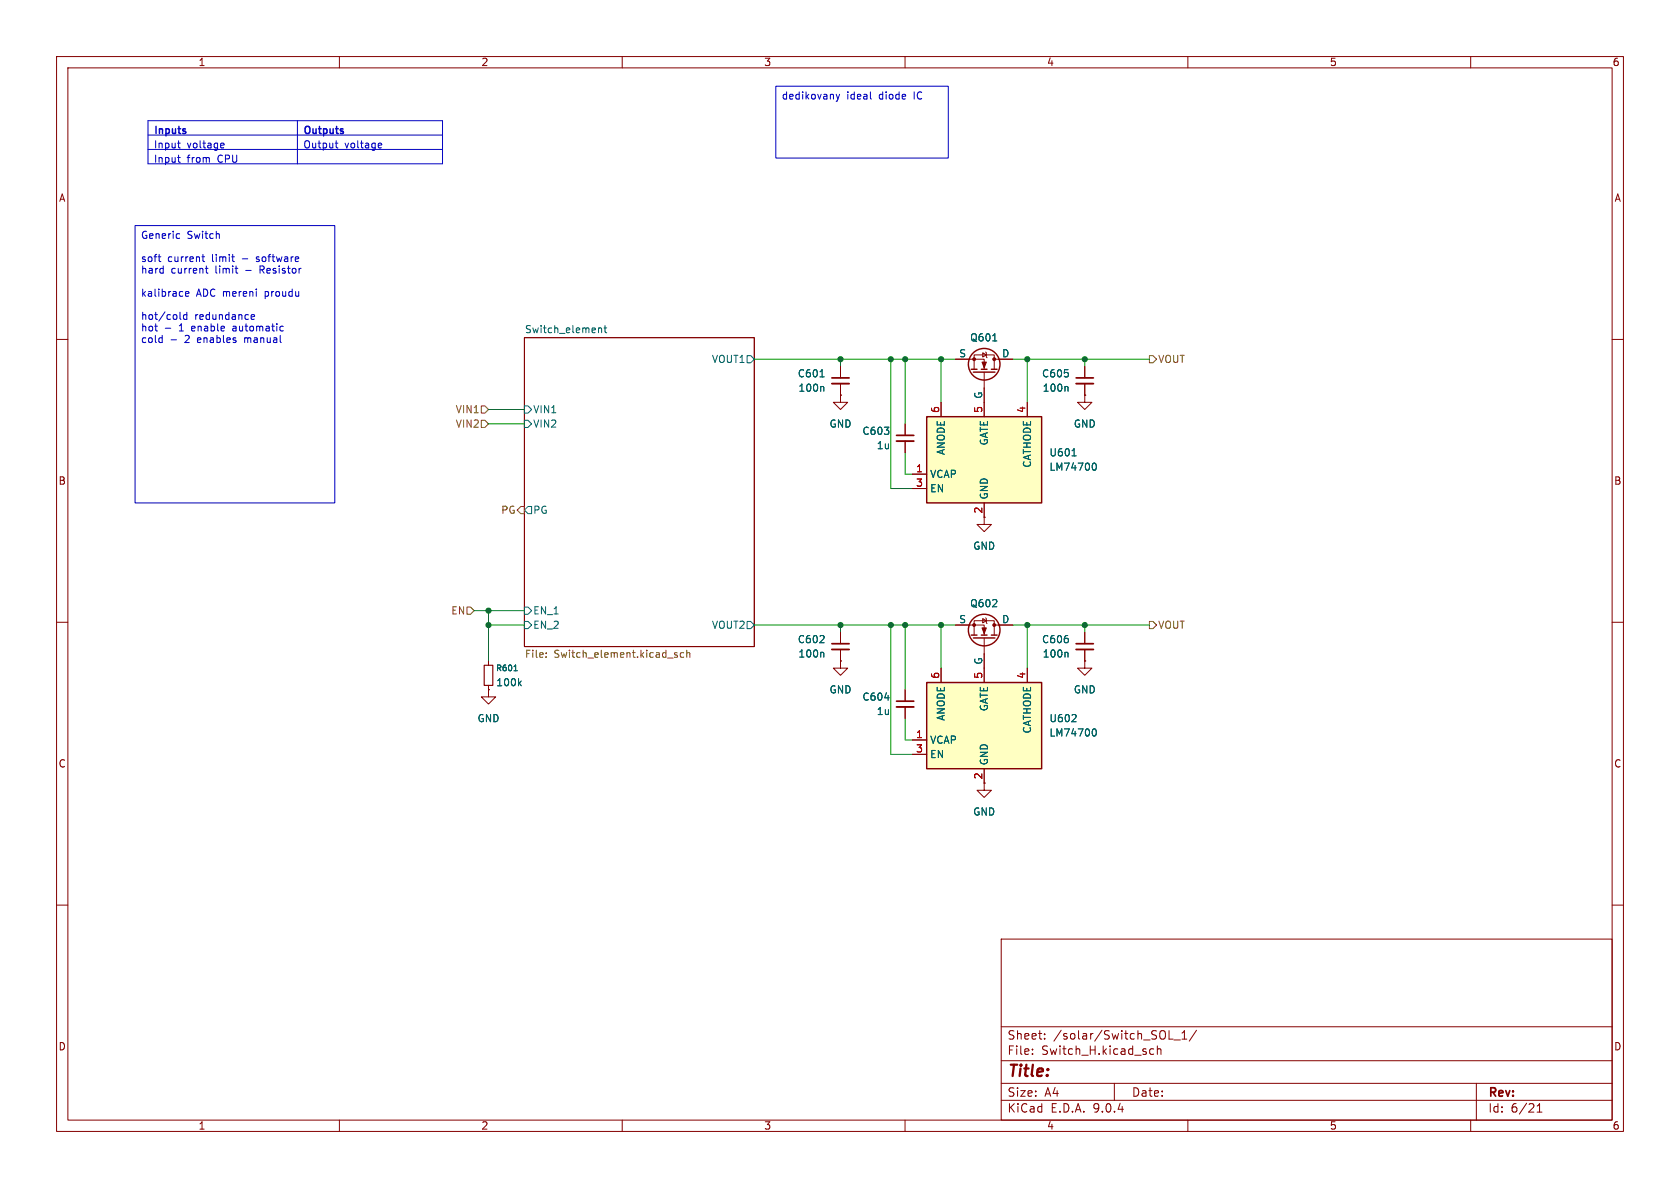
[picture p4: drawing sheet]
<svg xmlns="http://www.w3.org/2000/svg" width="297mm" height="210mm" viewBox="0 0 297 210" stroke-linecap="round" stroke-linejoin="round" font-family="sans-serif">
<g fill="none" stroke="#840000" stroke-width=".18">
<path d="M10 10h277v190h-277zM12 12h273v186h-273zM60 10v2M110 10v2M160 10v2M210 10v2M260 10v2M92.7 59.7h40.6v54.6h-40.6zM10 60h2M148.6 69.9v1.2h1.3l-1.3 1.3-1.3-1.3h1.3M148.6 69.9h.1M148.6 64.8v2"/>
<path d="M148.6 67.8v2.1M160 74.9v2.1M160 78v2M168.9 63.5h5.1v1.8M172.2 65.3v-2.6h3.6v2.6M173.7 62.4l.7 .3-.7 .4zM174 65.8v5.3M174.2 62.2l.2 .2v.7l.1 .1M175.8 63.5h3.3M191.8 69.9v1.2h1.2l-1.2 1.3-1.3-1.3h1.3M191.8 69.9h.1M191.8 64.8v2"/>
<path d="M191.8 67.8v2.1M285 60h2M10 110h2M86.4 116.8v.8M285 110h2M86.4 121.9v1.3h1.2l-1.2 1.3-1.3-1.3h1.3M86.4 121.9h.1M86.4 121.2v.7M160 121.9v2.1M160 125v2M10 160h2M177 166h108v32h-108z"/>
<path d="M285 160h2M60 198v2M110 198v2M160 198v2M177 194.5h108M177 191.5h108M177 187.5h108M177 181.5h108M182.5 186.3v.1M182.5 185.5v.1M184.7 183.6v.1M184.7 182.8v.1"/>
<path d="M197 191.5v3M203.3 186.3l.2 .1 .5-.1M204 185.5l-.5-.1-.2 .1M204.6 185.5l.2-.1 .4 .1v.9M204.6 184.9v1.5M206.7 183.7h.7M207.5 183.8h1.2M209 183.7h.8M209 182.6l.4-.4v1.5M210 198v2M211.5 182.1l-1.3 2M260 198v2"/>
<path d="M261 191.5v6.5M271.7 196.6h.9M271.7 195.5l.5-.4v1.5"/>
</g>
<g fill="none" stroke="#006464" stroke-width=".18">
<path d="M105.8 58v.8M105.8 58.1l.2-.1h.3l.1 .8M106.8 58h.5M107 57.5v1.1l.3 .2M92.7 71.8h.6l.7 .6-.7 .6h-.6zM92.7 74.3h.6l.7 .6-.7 .7h-.6zM132.1 62.9h.6l.6 .6-.6 .6h-.6zM145 66.6h.7M145.5 68.3l.1 .2v.7M175.5 60.3h.7M188.6 68.3l.2 .2v.7M93.3 89.5h.7v1.3h-.7l-.6-.6z"/>
<path d="M90.9 118.6h.5M92.7 107.3h.6l.7 .7-.7 .6h-.6zM92.7 109.9h.6l.7 .6-.7 .6h-.6zM132.1 109.9h.6l.6 .6-.6 .6h-.6zM91.8 120.7l.4 .5M92.2 120.4l-.5 .5M156.4 123.4h.8"/>
</g>
<path d="M96.6 116.1v.1M96.6 115.4v.1M119.2 115.6l.6 .4-.2 .2-.4-.1M119.7 115.4h-.3l-.2 .1M120.9 115.4h-.4l-.2 .2 .1 .5h.5M121.4 115.5l.2-.1h.3l.1 .8M121.4 114.9v1.3" fill="none" stroke="#725600" stroke-width=".18"/>
<path d="M147.1 66.8h3M158.5 77h3M190.2 66.8h3.1M158.5 124h3" fill="none" stroke="#840000" stroke-width=".3"/>
<path d="M147.1 67.8h3M158.5 78h3M190.2 67.8h3.1M158.5 125h3" fill="none" stroke="#840000" stroke-width=".33"/>
<path d="M85.6 117.6h1.5v3.6h-1.5z" fill="none" stroke="#840000" stroke-width=".2"/>
<g fill="none" stroke="#840000" stroke-width=".25">
<path d="M171.7 65.3h1M172.1 65.8h3.8M173.5 65.3h1M175.3 65.3h1"/>
<circle cx="174" cy="64.4" r="2.79"/>
</g>
<g fill="#840000" stroke="#840000" stroke-width=".18">
<path d="M173.6 64h.8l-.4 1z"/>
<circle cx="175.8" cy="63.5" r=".25"/>
<circle cx="172.2" cy="63.5" r=".25"/>
</g>
<path d="M163.8 73.7h20.3v15.2h-20.3z" fill="#ffffc2"/>
<g fill="none" stroke="#840000" stroke-width=".25">
<path d="M163.8 73.7h20.3v15.2h-20.3zM171.7 112.3h1M172.1 112.8h3.8M173.5 112.3h1M175.3 112.3h1"/>
<circle cx="174" cy="111.4" r="2.79"/>
</g>
<g fill="none" stroke="#840000" stroke-width=".18">
<path d="M166.4 71.1v2.6M174 71.1v2.6M181.6 71.1v2.6M161.3 83.8h2.5M161.3 86.4h2.5M174 88.9v3.8h1.3l-1.3 1.3-1.3-1.3h1.3M148.6 111.8v2M148.6 114.8v2M168.9 110.5h5.1v1.8M172.2 112.3v-2.6h3.6v2.6M173.7 109.3l.7 .4-.7 .4zM174 112.8v5.3"/>
<path d="M174.2 109.2l.2 .1v.8l.1 .1M175.8 110.5h3.3M191.8 116.8v1.3h1.2l-1.2 1.3-1.3-1.3h1.3M191.8 116.8h.1M191.8 111.8v2M191.8 114.8v2M174 138.4v1.3h1.3l-1.3 1.3-1.3-1.3h1.3"/>
</g>
<path d="M189.5 80.6h.7M193.3 81.9h.1a.68 .68 0 0 1 .4 .6 .68 .68 0 0 1-.4 .6h-.1M145.5 115.3l.1 .2v.7M188.6 115.3l.2 .2v.7" fill="none" stroke="#006464" stroke-width=".18"/>
<path d="M147.1 113.8h3M190.2 113.8h3.1" fill="none" stroke="#840000" stroke-width=".3"/>
<path d="M147.1 114.8h3M190.2 114.8h3.1" fill="none" stroke="#840000" stroke-width=".33"/>
<g fill="#840000" stroke="#840000" stroke-width=".18">
<path d="M173.6 111h.8l-.4 1z"/>
<circle cx="175.8" cy="110.5" r=".25"/>
<circle cx="172.2" cy="110.5" r=".25"/>
</g>
<path d="M163.8 120.7h20.3v15.2h-20.3z" fill="#ffffc2"/>
<path d="M163.8 120.7h20.3v15.2h-20.3z" fill="none" stroke="#840000" stroke-width=".25"/>
<g fill="none" stroke="#840000" stroke-width=".18">
<path d="M148.6 69.9h.1M148.6 64.8v2M148.6 67.8v2.1M160 74.9v2.1M160 78v2M166.4 71.1v2.6M168.9 63.5h2.5M174 68.6v5.1M176.5 63.5h2.6M181.6 71.1v2.6M191.8 69.9h.1M191.8 64.8v2"/>
<path d="M191.8 67.8v2.1M161.3 83.8h2.5M161.3 86.4h2.5M174 88.9v2.5M86.4 116.8v.8M148.6 116.8v1.3h1.3l-1.3 1.3-1.3-1.3h1.3M148.6 116.8h.1M148.6 111.8v2M148.6 114.8v2M166.4 118.1v2.6M168.9 110.5h2.5M174 115.6v5.1"/>
<path d="M176.5 110.5h2.6M181.6 118.1v2.6M191.8 116.8h.1M191.8 111.8v2M191.8 114.8v2M86.4 121.9h.1M86.4 121.2v.7M160 121.9v2.1M160 125v2M161.3 130.8h2.5M161.3 133.4h2.5M174 135.9v2.5"/>
</g>
<g fill="none" stroke="#006464" stroke-width=".18">
<path d="M145 66.6h.7M145.5 68.3l.1 .2v.7M175.5 60.3h.7M188.6 68.3l.2 .2v.7M189.5 80.6h.7M193.3 81.9h.1a.68 .68 0 0 1 .4 .6 .68 .68 0 0 1-.4 .6h-.1M90.9 118.6h.5M145.5 115.3l.1 .2v.7M188.6 115.3l.2 .2v.7M91.8 120.7l.4 .5M92.2 120.4l-.5 .5M156.4 123.4h.8"/>
<path d="M189.5 127.6h.7M190.2 126.4v.5M193.3 128.9l.1-.1a.68 .68 0 0 1 .4 .7 .68 .68 0 0 1-.4 .6h-.1"/>
</g>
<path d="M85.1 74.3h.6l.7 .6-.7 .7h-.6zM85.1 71.8h.6l.7 .6-.7 .6h-.6zM203.2 62.9h.6l.7 .6-.7 .6h-.6zM92.1 89.5h.6v1.3h-.6l-.7-.6zM82.5 107.3h.7l.6 .7-.6 .6h-.7zM203.2 109.9h.6l.7 .6-.7 .6h-.6z" fill="none" stroke="#725600" stroke-width=".18"/>
<path d="M27.6 22.3v1.3M31.6 22.3v1.1M54 22.5l.2-.2 .5 .2M56.5 22.3v1.1M59.5 22.3v1.1" fill="none" stroke="#0000c2" stroke-width=".25"/>
<g fill="none" stroke="#0000c2" stroke-width=".18">
<path d="M137.2 15.2h30.4v12.7h-30.4zM147.8 16.7l.3 .8M148.1 17.5l-.3 .4M148.4 16.7l-.3 .8M153.9 17.3l.2 .2M23.9 39.9h35.3v49h-35.3zM26.2 23.9h52M26.2 26.4h52M26.2 21.3h52v7.7h-52zM31.4 25.3h.5M31.4 27.8h.5M31.6 26.1l.3 .1"/>
<path d="M31.6 28.6l.3 .1M39.2 25.3l.4 .1v.2l-.6 .1M39.6 26.1l-.4 .1M52.6 21.3v7.7M59.3 25.3h.4M59.4 24.9v1.1l.3 .2M67.1 25.3l.3 .1 .1 .2-.6 .1M67.4 26.1l-.3 .1M28 45.4h.4M28.2 46.2h.2M28.6 59.7l.1 .1M28.7 59.3v1.3"/>
<path d="M29.2 58h1M31.4 41.3l.4 .1M31.8 42.1l-.4 .1M31.8 55.2v1.1l.2 .2M32.8 52l.6-.2-.1-.2-.3-.1-.2 .2 .1 .6h.4M33 55.2v1.3M33 55.7l-.3-.1-.3 .3 .1 .5h.5M35.7 45.4h.5M35.9 45v1.1l.3 .1M36.3 47.4h.5M36.5 47v1.1l.3 .2M41 45.4h.4"/>
<path d="M41.2 46.2h.2M41.6 47.4h.4M41.8 48.2l.2 .1M43.4 47.8h1M44.4 56l.6-.1-.1-.2-.3-.1-.2 .2 .1 .6h.4M49.7 57.7h.4M50.1 58.4l-.4 .1M28.7 60.5l-.1 .1M30.3 60.1h.9"/>
</g>
<g fill="none" stroke="#009600" stroke-width=".18">
<path d="M86.4 74.9h6.3M86.4 72.4h6.3M133.3 63.5h35.6M148.6 63.5v1.3M157.5 63.5v22.9h3.8M160 63.5v11.4M166.4 63.5v7.6M179.1 63.5h24.1M181.6 63.5v7.6M191.8 63.5v1.3M160 80v3.8h1.3M83.8 108h8.9"/>
<path d="M86.4 110.5h6.3M86.4 108v8.8M133.3 110.5h35.6M148.6 110.5v1.3M157.5 110.5v22.9h3.8M160 110.5v11.4M166.4 110.5v7.6M179.1 110.5h24.1M181.6 110.5v7.6M191.8 110.5v1.3M160 127v3.8h1.3"/>
</g>
<g fill="#009600" stroke="#009600" stroke-width=".18">
<circle cx="86.4" cy="108" r=".46"/>
<circle cx="160" cy="63.5" r=".46"/>
<circle cx="166.4" cy="63.5" r=".46"/>
<circle cx="86.4" cy="110.5" r=".46"/>
<circle cx="181.6" cy="110.5" r=".46"/>
<circle cx="181.6" cy="63.5" r=".46"/>
<circle cx="191.8" cy="110.5" r=".46"/>
<circle cx="191.8" cy="63.5" r=".46"/>
<circle cx="157.5" cy="110.5" r=".46"/>
<circle cx="148.6" cy="110.5" r=".46"/>
<circle cx="148.6" cy="63.5" r=".46"/>
<circle cx="157.5" cy="63.5" r=".46"/>
<circle cx="160" cy="110.5" r=".46"/>
<circle cx="166.4" cy="110.5" r=".46"/>
</g>
<text font-size="2.8" fill="#840000" x="178" y="190.9">Title:</text>
<g font-size="2.1" fill="#840000">
<text x="178" y="184">Sheet:</text>
<text x="186.2" y="184">/solar/Switch_SOL_1/</text>
<text x="178" y="186.7">File:</text>
<text x="184.1" y="186.7">Switch_H.kicad_sch</text>
<text x="178" y="196.9">KiCad</text>
<text x="178" y="194.1">Size:</text>
<text x="184.7" y="194.1">A4</text>
<text x="185.7" y="196.9">E.D.A.</text>
<text x="193.3" y="196.9">9.0.4</text>
<text x="200" y="194.1">Date:</text>
<text x="263" y="194.3">Rev:</text>
<text x="263" y="196.9">Id:</text>
<text x="267.1" y="196.9">6/21</text>
</g>
<g font-size="1.8" fill="#840000">
<text x="35" y="11.9">1</text>
<text x="85" y="11.9">2</text>
<text x="135" y="11.9">3</text>
<text x="185" y="11.9">4</text>
<text x="235" y="11.9">5</text>
<text x="285" y="11.9">6</text>
<text x="10.3" y="35.9">A</text>
<text x="285.3" y="35.9">A</text>
<text x="10.3" y="85.9">B</text>
<text x="285.3" y="85.9">B</text>
<text x="173.7" y="90.9" transform="rotate(-90 173.7 90.9)">2</text>
<text x="10.3" y="135.9">C</text>
<text x="285.3" y="135.9">C</text>
<text x="10.3" y="185.9">D</text>
<text x="285.3" y="185.9">D</text>
<text x="35" y="199.9">1</text>
<text x="85" y="199.9">2</text>
<text x="135" y="199.9">3</text>
<text x="185" y="199.9">4</text>
<text x="235" y="199.9">5</text>
<text x="285" y="199.9">6</text>
</g>
<g font-size="1.8" fill="#0000c2">
<text x="138.1" y="17.9">dedikovany</text>
<text x="149.7" y="17.9">ideal</text>
<text x="155.5" y="17.9">diode</text>
<text x="161.8" y="17.9">IC</text>
<text x="27.1" y="24.3">Inputs</text>
<text x="27.1" y="26.6">Input</text>
<text x="27.1" y="29.1">Input</text>
<text x="33.1" y="26.6">voltage</text>
<text x="33.1" y="29.1">from</text>
<text x="38.6" y="29.1">CPU</text>
<text x="53.5" y="24.3">Outputs</text>
<text x="53.5" y="26.6">Output</text>
<text x="60.9" y="26.6">voltage</text>
<text x="24.8" y="42.6">Generic</text>
<text x="24.8" y="46.6">soft</text>
<text x="29.6" y="46.6">current</text>
<text x="33.1" y="42.6">Switch</text>
<text x="37.6" y="46.6">limit</text>
<text x="43" y="46.6">-</text>
<text x="45.8" y="46.6">software</text>
<text x="24.8" y="48.7">hard</text>
<text x="24.8" y="52.8">kalibrace</text>
<text x="30.2" y="48.7">current</text>
<text x="34.7" y="52.8">ADC mereni</text>
<text x="38.2" y="48.7">limit</text>
<text x="46.4" y="48.7">Resistor</text>
<text x="47.1" y="52.8">proudu</text>
<text x="24.8" y="56.9">hot/cold</text>
<text x="24.8" y="58.9">hot</text>
<text x="31.8" y="58.9">1</text>
<text x="34.1" y="58.9">enable</text>
<text x="34.4" y="56.9">redundance</text>
<text x="41.6" y="58.9">automatic</text>
<text x="24.8" y="61">cold</text>
<text x="32.8" y="61">2</text>
<text x="35.2" y="61">enables</text>
<text x="43.7" y="61">manual</text>
</g>
<g font-size="1.8" fill="#006464">
<text x="92.7" y="59">Switch_element</text>
<text x="125.8" y="64.4">VOUT1</text>
<text x="169.5" y="63.2">S</text>
<text x="171.4" y="60.6">Q601</text>
<text x="177.1" y="63.2">D</text>
<text x="140.9" y="66.9">C601</text>
<text x="141.1" y="69.4">100n</text>
<text x="173.7" y="70.6" transform="rotate(-90 173.7 70.6)">G</text>
<text x="184.1" y="66.9">C605</text>
<text x="184.2" y="69.4">100n</text>
<text x="94.2" y="73.3">VIN1</text>
<text x="94.2" y="75.8">VIN2</text>
<text x="146.6" y="75.8">GND</text>
<text x="152.4" y="77.1">C603</text>
<text x="189.7" y="75.8">GND</text>
<text x="154.9" y="79.6">1u</text>
<text x="167.2" y="80.5" transform="rotate(-90 167.2 80.5)">ANODE</text>
<text x="174.9" y="78.8" transform="rotate(-90 174.9 78.8)">GATE</text>
<text x="182.5" y="82.8" transform="rotate(-90 182.5 82.8)">CATHODE</text>
<text x="185.4" y="80.9">U601</text>
<text x="185.4" y="83.4">LM74700</text>
<text x="164.3" y="84.7">VCAP</text>
<text x="164.3" y="87.2">EN</text>
<text x="174.9" y="88.4" transform="rotate(-90 174.9 88.4)">GND</text>
<text x="94.2" y="91">PG</text>
<text x="172" y="97.4">GND</text>
<text x="171.4" y="107.5">Q602</text>
<text x="94.2" y="108.8">EN_1</text>
<text x="94.2" y="111.4">EN_2</text>
<text x="125.8" y="111.4">VOUT2</text>
<text x="140.9" y="113.9">C602</text>
<text x="169.5" y="110.2">S</text>
<text x="177.1" y="110.2">D</text>
<text x="184.1" y="113.9">C606</text>
<text x="141.1" y="116.4">100n</text>
<text x="173.7" y="117.6" transform="rotate(-90 173.7 117.6)">G</text>
<text x="184.2" y="116.4">100n</text>
<text x="87.6" y="121.5">100k</text>
<text x="146.6" y="122.8">GND</text>
<text x="152.4" y="124.1">C604</text>
<text x="174.9" y="125.8" transform="rotate(-90 174.9 125.8)">GATE</text>
<text x="189.7" y="122.8">GND</text>
<text x="84.3" y="127.9">GND</text>
<text x="154.9" y="126.6">1u</text>
<text x="164.3" y="131.7">VCAP</text>
<text x="167.2" y="127.5" transform="rotate(-90 167.2 127.5)">ANODE</text>
<text x="182.5" y="129.8" transform="rotate(-90 182.5 129.8)">CATHODE</text>
<text x="185.4" y="127.9">U602</text>
<text x="185.4" y="130.4">LM74700</text>
<text x="164.3" y="134.2">EN</text>
<text x="174.9" y="135.4" transform="rotate(-90 174.9 135.4)">GND</text>
<text x="172" y="144.4">GND</text>
</g>
<g font-size="1.8" fill="#725600">
<text x="204.7" y="64.4">VOUT</text>
<text x="80.5" y="75.8">VIN2</text>
<text x="80.5" y="73.3">VIN1</text>
<text x="88.5" y="91">PG</text>
<text x="79.7" y="108.8">EN</text>
<text x="204.7" y="111.4">VOUT</text>
<text x="92.7" y="116.6">File:</text>
<text x="97.9" y="116.6">Switch_element.kicad_sch</text>
</g>
<g font-size="1.8" fill="#a90000">
<text x="166.1" y="73.1" transform="rotate(-90 166.1 73.1)">6</text>
<text x="173.7" y="73.1" transform="rotate(-90 173.7 73.1)">5</text>
<text x="181.4" y="73.1" transform="rotate(-90 181.4 73.1)">4</text>
<text x="161.9" y="83.6">1</text>
<text x="161.9" y="86.1">3</text>
<text x="166.1" y="120.1" transform="rotate(-90 166.1 120.1)">6</text>
<text x="173.7" y="120.1" transform="rotate(-90 173.7 120.1)">5</text>
<text x="181.4" y="120.1" transform="rotate(-90 181.4 120.1)">4</text>
<text x="161.9" y="130.6">1</text>
<text x="161.9" y="133.1">3</text>
<text x="173.7" y="137.9" transform="rotate(-90 173.7 137.9)">2</text>
</g>
<text font-size="1.4" fill="#006464" x="87.6" y="118.8">R601</text>
</svg>
